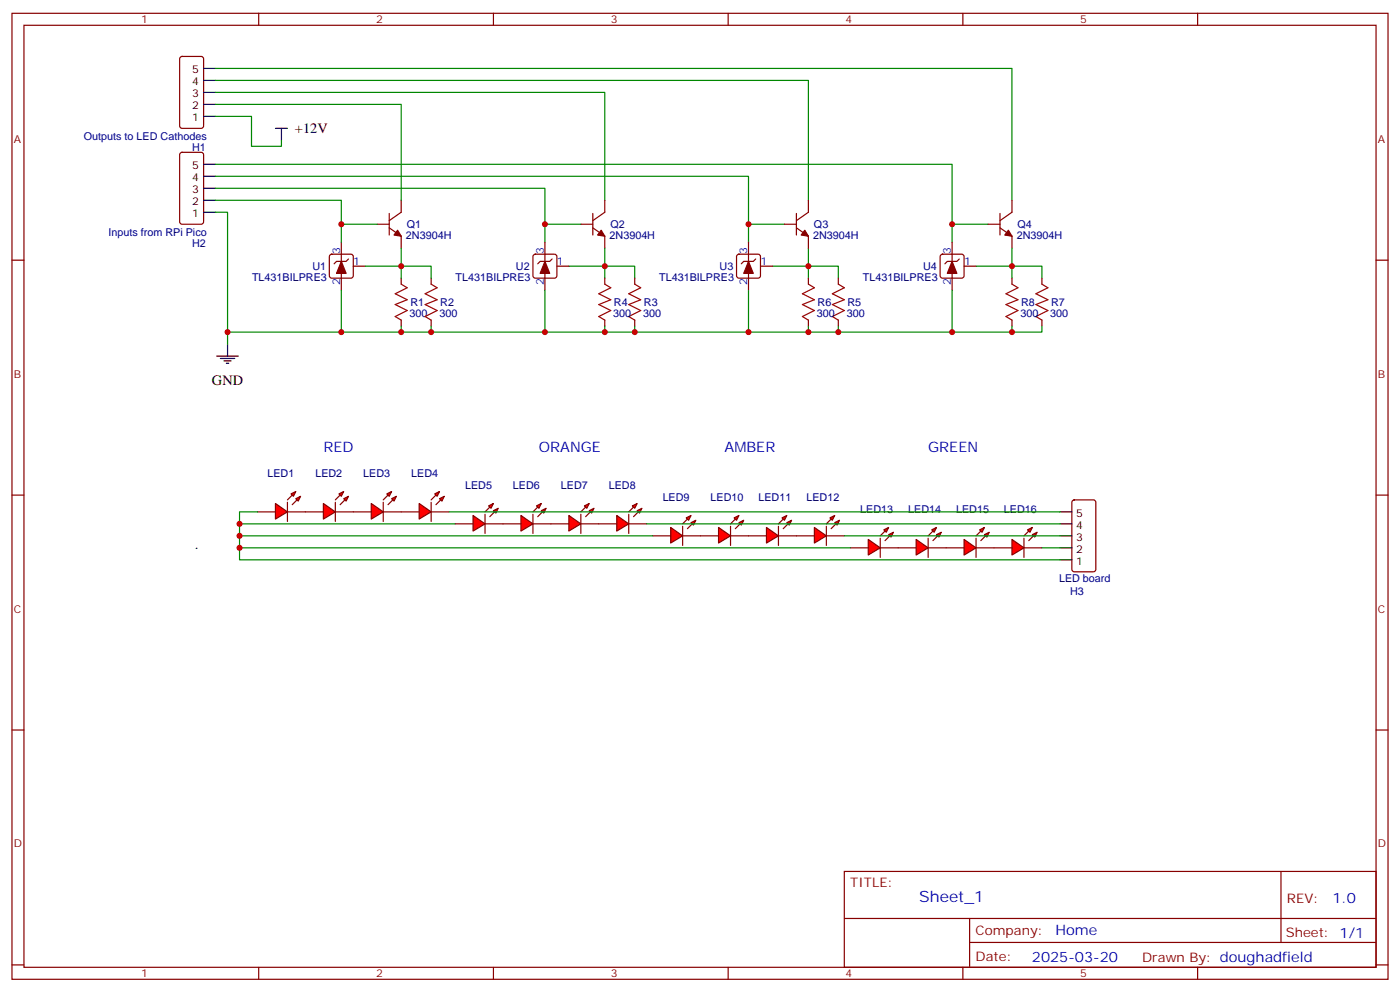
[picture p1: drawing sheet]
<svg xmlns="http://www.w3.org/2000/svg" width="412mm" height="292mm" viewBox="0 0 412 292" stroke-linecap="round" stroke-linejoin="round" font-family="sans-serif">
<g fill="none" stroke="#870000" stroke-width=".35">
<path d="M3.5 3.9h405.4v284.4h-405.4zM7.1 7.4h398.2v277.3h-398.2zM53.2 16.8l.4-.2h5.7l.6 .4 .1 20.1-.5 .6-5.9 .1-.6-.5-.1-20zM76.2 3.9v3.5M145.3 3.9v3.5M214.5 3.9v3.5M283.6 3.9v3.5M352.8 3.9v3.5M53.2 45l.4-.2h5.7l.6 .5 .1 20-.5 .6-5.9 .1-.6-.5-.1-20zM118.2 58.9v3.6l-3.5 2.4M178.2 58.9v3.6l-3.6 2.4M238.1 58.9v3.6l-3.5 2.4"/>
<path d="M298.1 58.9v3.6l-3.5 2.4M3.5 76.6h3.6M97.2 75l.5-.2h5.7l.5 .2 .2 .5v5.7l-.3 .5-.4 .2h-5.7l-.5-.3-.2-.4v-5.7zM100.5 71.3v14.1M102.7 76.2l-.7 .7h-2.9l-.7 .7M104.1 78.4h3.5M111.1 66h3.6M114.7 67.1l3.5 2.4v3.6M114.7 62.8v6.4M157.2 75l.5-.2h5.6l.5 .2 .2 .5v5.7l-.2 .5-.5 .2h-5.6l-.5-.3-.2-.4v-5.7zM160.5 71.3v14.1M162.6 76.2l-.7 .7h-2.8l-.7 .7"/>
<path d="M164 78.4h3.6M171.1 66h3.5M174.6 67.1l3.6 2.4v3.6M174.6 62.8v6.4M217.2 75l.5-.2h5.6l.5 .2 .2 .5v5.7l-.2 .5-.5 .2h-5.6l-.5-.3-.2-.4v-5.7zM220.5 71.3v14.1M222.6 76.2l-.7 .7h-2.8l-.7 .7M224 78.4h3.5M231.1 66h3.5M234.6 67.1l3.5 2.4v3.6M234.6 62.8v6.4M277.2 75l.4-.2h5.7l.5 .2 .2 .5v5.7l-.2 .5-.5 .2h-5.7l-.5-.3-.2-.4v-5.7z"/>
<path d="M280.5 71.3v14.1M282.6 76.2l-.7 .7h-2.9l-.7 .7M284 78.4h3.5M291 66h3.6M294.6 67.1l3.5 2.4v3.6M294.6 62.8v6.4M405.3 76.6h3.6M118.2 81.9v1.7M118.2 94.2v1.8M127 81.9v1.7M127 94.2v1.8M178.2 81.9v1.7"/>
<path d="M178.2 94.2v1.8M187 81.9v1.7M187 94.2v1.8M238.1 81.9v1.7M238.1 94.2v1.8M246.9 81.9v1.7M246.9 94.2v1.8M298.1 81.9v1.7M298.1 94.2v1.8M306.9 81.9v1.7M306.9 94.2v1.8M3.5 145.7h3.6"/>
<path d="M316 147.4l.4-.3h5.7l.6 .5 .1 20-.5 .7h-5.9l-.6-.5-.1-20zM405.3 145.7h3.6M3.5 214.9h3.6M405.3 214.9h3.6M248.7 256.5h156.6v28.2h-156.6zM377.3 256.5v20.9M248.7 270.4h156.5M285.6 277.4h119.6M285.6 270.4v14.1M3.5 284h3.6M76.2 284.7v3.6M145.3 284.7v3.6"/>
<path d="M214.5 284.7v3.6M283.6 284.7v3.6M352.8 284.7v3.6M405.3 284h3.6"/>
</g>
<g fill="#870000" stroke="#870000" stroke-width=".35">
<path d="M100.5 76.9l1.5 3.6h-2.9z"/>
<path d="M117.1 67.8l1.1 1.7-2.1-.3z"/>
<path d="M177.1 67.8l1.1 1.7-2.2-.3z"/>
<path d="M160.5 76.9l1.4 3.6h-2.8z"/>
<path d="M237.1 67.8l1 1.7-2.1-.3z"/>
<path d="M220.5 76.9l1.4 3.6h-2.8z"/>
<path d="M297 67.8l1.1 1.7-2.1-.3z"/>
<path d="M280.5 76.9l1.4 3.6h-2.9z"/>
</g>
<path d="M118.2 83.6l1.7 1.1-3.5 1.8 3.5 1.7-3.5 1.4 3.5 1.8-3.5 1.8 1.8 1M127 83.6l1.8 1.1-3.6 1.8 3.6 1.7-3.6 1.4 3.6 1.8-3.6 1.8 1.8 1M178.2 83.6l1.7 1.1-3.5 1.8 3.5 1.7-3.5 1.4 3.5 1.8-3.5 1.8 1.8 1M187 83.6l1.7 1.1-3.5 1.8 3.5 1.7-3.5 1.4 3.5 1.8-3.5 1.8 1.8 1M238.1 83.6l1.8 1.1-3.5 1.8 3.5 1.7-3.5 1.4 3.5 1.8-3.5 1.8 1.7 1M246.9 83.6l1.8 1.1-3.5 1.8 3.5 1.7-3.5 1.4 3.5 1.8-3.5 1.8 1.7 1M298.1 83.6l1.8 1.1-3.6 1.8 3.6 1.7-3.6 1.4 3.6 1.8-3.6 1.8 1.8 1M306.9 83.6l1.8 1.1-3.5 1.8 3.5 1.7-3.5 1.4 3.5 1.8-3.5 1.8 1.7 1" fill="none" stroke="#a10000" stroke-width=".35"/>
<g fill="none" stroke="#000" stroke-width=".35">
<path d="M60 34.3h3.5M60 30.7h3.5M60 27.2h3.5M60 23.7h3.5M60 20.1h3.5M60 58.9h3.5M60 55.4h3.5M60 51.9h3.5M60 48.4h3.5M60 62.5h3.5M63.9 104.8h6.3M64.9 105.5h4.2"/>
<path d="M66 106.2h2.1M66.7 106.9h.7M67 101.3v3.5M312.2 157.7h3.5M312.2 154.2h3.5M312.2 150.7h3.5M312.2 164.8h3.5M312.2 161.3h3.5"/>
</g>
<g fill="none" stroke="#008700" stroke-width=".35">
<path d="M63.5 30.7h54.7v28.2M63.5 27.2h114.7v31.7M63.5 23.7h174.6v35.2M63.5 20.1h234.6v38.8M63.5 58.9h37v7.1M63.5 55.4h97v10.6M63.5 51.9h157v14.1M63.5 48.4h217v17.6M63.5 62.5h3.5v38.8M107.6 78.4h19.4v3.5M111.1 66h-10.6v5.3M118.2 73.1v8.8"/>
<path d="M167.6 78.4h19.4v3.5M171.1 66h-10.6v5.3M178.2 73.1v8.8M227.5 78.4h19.4v3.5M231.1 66h-10.6v5.3M238.1 73.1v8.8M287.5 78.4h19.4v3.5M291 66h-10.5v5.3M298.1 73.1v8.8M100.5 85.4v12.4M118.2 96v1.8M127 96v1.8h-60"/>
<path d="M160.5 85.4v12.4M178.2 96v1.8M187 96v1.8h-60M220.5 85.4v12.4M238.1 96v1.8M246.9 96v1.8h-59.9M280.5 85.4v12.4M298.1 96v1.8M306.9 96v1.8h-60"/>
</g>
<g fill="#f00" stroke="#870000" stroke-width=".35">
<path d="M81.1 148.2l3.6 2.5-3.6 2.1z"/>
<path d="M84.7 147.8v5.7z"/>
</g>
<g fill="#870000" stroke="#870000" stroke-width=".35">
<path d="M86.1 145.7l-1.4 1.4z"/>
<path d="M86.1 148.6l1.4-1.5z"/>
</g>
<g fill="#f00" stroke="#870000" stroke-width=".35">
<path d="M85.7 145.4l1.4-.7-.7 1.4z"/>
<path d="M87.1 146.8l1.4-.7-.7 1.4z"/>
</g>
<path d="M75.8 150.7h5.3M84.7 150.7h5.3" fill="none" stroke="#870000" stroke-width=".35"/>
<g fill="#f00" stroke="#870000" stroke-width=".35">
<path d="M95.2 148.2l3.6 2.5-3.6 2.1z"/>
<path d="M98.8 147.8v5.7z"/>
</g>
<g fill="#870000" stroke="#870000" stroke-width=".35">
<path d="M98.8 147.1l1.4-1.4z"/>
<path d="M100.2 148.6l1.4-1.5z"/>
</g>
<g fill="#f00" stroke="#870000" stroke-width=".35">
<path d="M99.8 145.4l1.4-.7-.7 1.4z"/>
<path d="M101.2 146.8l1.5-.7-.7 1.4z"/>
</g>
<path d="M90 150.7h5.2M98.8 150.7h5.3" fill="none" stroke="#870000" stroke-width=".35"/>
<g fill="#f00" stroke="#870000" stroke-width=".35">
<path d="M109.4 148.2l3.5 2.5-3.5 2.1z"/>
<path d="M112.9 147.8v5.7z"/>
</g>
<g fill="#870000" stroke="#870000" stroke-width=".35">
<path d="M112.9 147.1l1.4-1.4z"/>
<path d="M114.3 148.6l1.4-1.5z"/>
</g>
<g fill="#f00" stroke="#870000" stroke-width=".35">
<path d="M113.9 145.4l1.5-.7-.7 1.4z"/>
<path d="M115.4 146.8l1.4-.7-.7 1.4z"/>
</g>
<path d="M104.1 150.7h5.3M112.9 150.7h5.3" fill="none" stroke="#870000" stroke-width=".35"/>
<g fill="#f00" stroke="#870000" stroke-width=".35">
<path d="M123.5 148.2l3.5 2.5-3.5 2.1z"/>
<path d="M127 147.8v5.7z"/>
</g>
<g fill="#870000" stroke="#870000" stroke-width=".35">
<path d="M128.4 145.7l-1.4 1.4z"/>
<path d="M128.4 148.6l1.4-1.5z"/>
</g>
<g fill="#f00" stroke="#870000" stroke-width=".35">
<path d="M128.1 145.4l1.4-.7-.7 1.4z"/>
<path d="M129.5 146.8l1.4-.7-.7 1.4z"/>
</g>
<path d="M118.2 150.7h5.3M127 150.7h5.3" fill="none" stroke="#870000" stroke-width=".35"/>
<g fill="#f00" stroke="#870000" stroke-width=".35">
<path d="M139.3 151.7l3.6 2.5-3.6 2.1z"/>
<path d="M142.9 151.4v5.6z"/>
</g>
<g fill="#870000" stroke="#870000" stroke-width=".35">
<path d="M142.9 150.7l1.4-1.4z"/>
<path d="M144.3 152.1l1.4-1.4z"/>
</g>
<g fill="#f00" stroke="#870000" stroke-width=".35">
<path d="M143.9 148.9l1.4-.7-.7 1.4z"/>
<path d="M145.3 150.3l1.5-.7-.8 1.4z"/>
</g>
<path d="M134.1 154.2h5.2M142.9 154.2h5.3" fill="none" stroke="#870000" stroke-width=".35"/>
<g fill="#f00" stroke="#870000" stroke-width=".35">
<path d="M153.5 151.7l3.5 2.5-3.5 2.1z"/>
<path d="M157 151.4v5.6z"/>
</g>
<g fill="#870000" stroke="#870000" stroke-width=".35">
<path d="M157 150.7l1.4-1.4z"/>
<path d="M158.4 152.1l1.4-1.4z"/>
</g>
<g fill="#f00" stroke="#870000" stroke-width=".35">
<path d="M158 148.9l1.5-.7-.8 1.4z"/>
<path d="M159.5 150.3l1.4-.7-.7 1.4z"/>
</g>
<path d="M148.2 154.2h5.3M157 154.2h5.3" fill="none" stroke="#870000" stroke-width=".35"/>
<g fill="#f00" stroke="#870000" stroke-width=".35">
<path d="M167.6 151.7l3.5 2.5-3.5 2.1z"/>
<path d="M171.1 151.4v5.6z"/>
</g>
<g fill="#870000" stroke="#870000" stroke-width=".35">
<path d="M171.1 150.7l1.4-1.4z"/>
<path d="M172.5 152.1l1.4-1.4z"/>
</g>
<g fill="#f00" stroke="#870000" stroke-width=".35">
<path d="M172.2 148.9l1.4-.7-.7 1.4z"/>
<path d="M173.6 150.3l1.4-.7-.7 1.4z"/>
</g>
<path d="M162.3 154.2h5.3M171.1 154.2h5.3" fill="none" stroke="#870000" stroke-width=".35"/>
<g fill="#f00" stroke="#870000" stroke-width=".35">
<path d="M181.7 151.7l3.5 2.5-3.5 2.1z"/>
<path d="M185.2 151.4v5.6z"/>
</g>
<g fill="#870000" stroke="#870000" stroke-width=".35">
<path d="M185.2 150.7l1.4-1.4z"/>
<path d="M186.6 152.1l1.4-1.4z"/>
</g>
<g fill="#f00" stroke="#870000" stroke-width=".35">
<path d="M186.3 148.9l1.4-.7-.7 1.4z"/>
<path d="M187.7 150.3l1.4-.7-.7 1.4z"/>
</g>
<path d="M176.4 154.2h5.3M185.2 154.2h5.3" fill="none" stroke="#870000" stroke-width=".35"/>
<g fill="#f00" stroke="#870000" stroke-width=".35">
<path d="M197.6 155.3l3.5 2.4-3.5 2.1z"/>
<path d="M201.1 154.9v5.6z"/>
</g>
<g fill="#870000" stroke="#870000" stroke-width=".35">
<path d="M201.1 154.2l1.4-1.4z"/>
<path d="M203.9 154.2l-1.4 1.4z"/>
</g>
<g fill="#f00" stroke="#870000" stroke-width=".35">
<path d="M202.1 152.4l1.5-.7-.8 1.4z"/>
<path d="M203.6 153.8l1.4-.7-.7 1.5z"/>
</g>
<path d="M192.3 157.7h5.3M201.1 157.7h5.3" fill="none" stroke="#870000" stroke-width=".35"/>
<g fill="#f00" stroke="#870000" stroke-width=".35">
<path d="M211.7 155.3l3.5 2.4-3.5 2.1z"/>
<path d="M215.2 154.9v5.6z"/>
</g>
<g fill="#870000" stroke="#870000" stroke-width=".35">
<path d="M215.2 154.2l1.4-1.4z"/>
<path d="M216.6 155.6l1.4-1.4z"/>
</g>
<g fill="#f00" stroke="#870000" stroke-width=".35">
<path d="M216.3 152.4l1.4-.7-.7 1.4z"/>
<path d="M217.7 153.8l1.4-.7-.7 1.5z"/>
</g>
<path d="M206.4 157.7h5.3M215.2 157.7h5.3" fill="none" stroke="#870000" stroke-width=".35"/>
<g fill="#f00" stroke="#870000" stroke-width=".35">
<path d="M225.8 155.3l3.5 2.4-3.5 2.1z"/>
<path d="M229.3 154.9v5.6z"/>
</g>
<g fill="#870000" stroke="#870000" stroke-width=".35">
<path d="M229.3 154.2l1.4-1.4z"/>
<path d="M230.7 155.6l1.4-1.4z"/>
</g>
<g fill="#f00" stroke="#870000" stroke-width=".35">
<path d="M230.4 152.4l1.4-.7-.7 1.4z"/>
<path d="M231.8 153.8l1.4-.7-.7 1.5z"/>
</g>
<path d="M220.5 157.7h5.3M229.3 157.7h5.3" fill="none" stroke="#870000" stroke-width=".35"/>
<g fill="#f00" stroke="#870000" stroke-width=".35">
<path d="M239.9 155.3l3.5 2.4-3.5 2.1z"/>
<path d="M243.4 154.9v5.6z"/>
</g>
<g fill="#870000" stroke="#870000" stroke-width=".35">
<path d="M243.4 154.2l1.4-1.4z"/>
<path d="M244.8 155.6l1.4-1.4z"/>
</g>
<g fill="#f00" stroke="#870000" stroke-width=".35">
<path d="M244.5 152.4l1.4-.7-.7 1.4z"/>
<path d="M245.9 153.8l1.4-.7-.7 1.5z"/>
</g>
<path d="M234.6 157.7h5.3M243.4 157.7h5.3" fill="none" stroke="#870000" stroke-width=".35"/>
<g fill="#f00" stroke="#870000" stroke-width=".35">
<path d="M255.8 158.8l3.5 2.5-3.5 2.1z"/>
<path d="M259.3 158.4v5.7z"/>
</g>
<g fill="#870000" stroke="#870000" stroke-width=".35">
<path d="M259.3 157.7l1.4-1.4z"/>
<path d="M260.7 159.1l1.4-1.4z"/>
</g>
<g fill="#f00" stroke="#870000" stroke-width=".35">
<path d="M260.3 156l1.5-.7-.7 1.4z"/>
<path d="M261.8 157.4l1.4-.7-.7 1.4z"/>
</g>
<path d="M250.5 161.3h5.3M259.3 161.3h5.3" fill="none" stroke="#870000" stroke-width=".35"/>
<g fill="#f00" stroke="#870000" stroke-width=".35">
<path d="M269.9 158.8l3.5 2.5-3.5 2.1z"/>
<path d="M273.4 158.4v5.7z"/>
</g>
<g fill="#870000" stroke="#870000" stroke-width=".35">
<path d="M273.4 157.7l1.4-1.4z"/>
<path d="M276.2 157.7l-1.4 1.4z"/>
</g>
<g fill="#f00" stroke="#870000" stroke-width=".35">
<path d="M274.5 156l1.4-.7-.7 1.4z"/>
<path d="M275.9 157.4l1.4-.7-.7 1.4z"/>
</g>
<path d="M264.6 161.3h5.3M273.4 161.3h5.3" fill="none" stroke="#870000" stroke-width=".35"/>
<g fill="#f00" stroke="#870000" stroke-width=".35">
<path d="M284 158.8l3.5 2.5-3.5 2.1z"/>
<path d="M287.5 158.4v5.7z"/>
</g>
<g fill="#870000" stroke="#870000" stroke-width=".35">
<path d="M287.5 157.7l1.4-1.4z"/>
<path d="M288.9 159.1l1.4-1.4z"/>
</g>
<g fill="#f00" stroke="#870000" stroke-width=".35">
<path d="M288.6 156l1.4-.7-.7 1.4z"/>
<path d="M290 157.4l1.4-.7-.7 1.4z"/>
</g>
<path d="M278.7 161.3h5.3M287.5 161.3h5.3" fill="none" stroke="#870000" stroke-width=".35"/>
<g fill="#f00" stroke="#870000" stroke-width=".35">
<path d="M298.1 158.8l3.5 2.5-3.5 2.1z"/>
<path d="M301.6 158.4v5.7z"/>
</g>
<g fill="#870000" stroke="#870000" stroke-width=".35">
<path d="M301.6 157.7l1.4-1.4z"/>
<path d="M303 159.1l1.4-1.4z"/>
</g>
<g fill="#f00" stroke="#870000" stroke-width=".35">
<path d="M302.7 156l1.4-.7-.7 1.4z"/>
<path d="M304.1 157.4l1.4-.7-.7 1.4z"/>
</g>
<path d="M292.8 161.3h5.3M301.6 161.3h5.3" fill="none" stroke="#870000" stroke-width=".35"/>
<path d="M81.1 37.8h3.6M82.9 37.8v3.5M57.8 161.4h.2" fill="none" stroke="#000" stroke-width=".35"/>
<path d="M63.5 34.3h10.6v8.8h8.8v-1.8M70.6 154.2h63.5M70.6 157.7h121.7M75.8 150.7h-5.2v14.1h241.6M132.3 150.7h179.9M190.5 154.2h121.7M248.7 157.7h63.5M70.6 161.3h179.9M306.9 161.3h5.3" fill="none" stroke="#008700" stroke-width=".35"/>
<g fill="#c00">
<circle cx="118.2" cy="78.4" r=".88"/>
<circle cx="100.5" cy="66" r=".88"/>
<circle cx="67" cy="97.8" r=".88"/>
<circle cx="118.2" cy="97.8" r=".88"/>
<circle cx="100.5" cy="97.8" r=".88"/>
<circle cx="160.5" cy="97.8" r=".88"/>
<circle cx="178.2" cy="97.8" r=".88"/>
<circle cx="160.5" cy="66" r=".88"/>
<circle cx="178.2" cy="78.4" r=".88"/>
<circle cx="127" cy="97.8" r=".88"/>
<circle cx="220.5" cy="97.8" r=".88"/>
<circle cx="238.1" cy="97.8" r=".88"/>
<circle cx="220.5" cy="66" r=".88"/>
<circle cx="238.1" cy="78.4" r=".88"/>
<circle cx="187" cy="97.8" r=".88"/>
<circle cx="280.5" cy="97.8" r=".88"/>
<circle cx="298.1" cy="97.8" r=".88"/>
<circle cx="280.5" cy="66" r=".88"/>
<circle cx="298.1" cy="78.4" r=".88"/>
<circle cx="246.9" cy="97.8" r=".88"/>
<circle cx="70.6" cy="161.3" r=".88"/>
<circle cx="70.6" cy="157.7" r=".88"/>
<circle cx="70.6" cy="154.2" r=".88"/>
</g>
<text font-size="4.6" fill="#00f" x="270.8" y="265.5">Sheet_1</text>
<g font-size="4.2">
<text x="86.9" y="39.2">+12V</text>
<text x="62.4" y="113.3">GND</text>
</g>
<g font-size="4.2" fill="#00f">
<text x="95.2" y="133">RED</text>
<text x="158.7" y="133">ORANGE</text>
<text x="213.4" y="133">AMBER</text>
<text x="273.4" y="133">GREEN</text>
<text x="392.5" y="265.8">1.0</text>
<text x="310.9" y="275.3">Home</text>
<text x="304" y="283.1">2025-03-20</text>
</g>
<g font-size="3.9" fill="#800">
<text x="250.5" y="261.1">TITLE:</text>
<text x="379.1" y="265.8">REV:</text>
<text x="287.4" y="275.3">Company:</text>
<text x="378.7" y="275.9">Sheet: 1/1</text>
<text x="287.4" y="283">Date:</text>
<text x="336.4" y="283.1">Drawn By: doughadfield</text>
</g>
<g font-size="3.2" fill="#800">
<text x="41.6" y="6.9">1</text>
<text x="110.8" y="6.9">2</text>
<text x="179.9" y="6.9">3</text>
<text x="249.1" y="6.9">4</text>
<text x="318.2" y="6.9">5</text>
<text x="4.1" y="42">A</text>
<text x="405.9" y="42">A</text>
<text x="4.1" y="111.2">B</text>
<text x="405.9" y="111.2">B</text>
<text x="4.1" y="180.3">C</text>
<text x="405.9" y="180.3">C</text>
<text x="4.1" y="249.4">D</text>
<text x="405.9" y="249.4">D</text>
<text x="41.6" y="287.7">1</text>
<text x="110.8" y="287.7">2</text>
<text x="179.9" y="287.7">3</text>
<text x="249.1" y="287.7">4</text>
<text x="318.2" y="287.7">5</text>
</g>
<g font-size="3.2">
<text x="56.7" y="21.6">5</text>
<text x="56.7" y="28.6">3</text>
<text x="56.7" y="25.1">4</text>
<text x="56.7" y="35.7">1</text>
<text x="56.7" y="32.1">2</text>
<text x="56.7" y="53.3">4</text>
<text x="56.7" y="49.8">5</text>
<text x="56.7" y="56.8">3</text>
<text x="56.7" y="63.9">1</text>
<text x="56.7" y="60.4">2</text>
<text x="317" y="155.6">4</text>
<text x="317" y="152.1">5</text>
<text x="317" y="159.1">3</text>
<text x="317" y="166.2">1</text>
<text x="317" y="162.7">2</text>
</g>
<g font-size="3.2" fill="#000080">
<text x="24.7" y="41.3">Outputs to LED Cathodes</text>
<text x="56.6" y="44.5">H1</text>
<text x="32" y="69.5">Inputs from RPi Pico</text>
<text x="119.6" y="70.4">2N3904H</text>
<text x="119.8" y="67.2">Q1</text>
<text x="179.6" y="70.4">2N3904H</text>
<text x="179.8" y="67.2">Q2</text>
<text x="239.5" y="70.4">2N3904H</text>
<text x="239.8" y="67.2">Q3</text>
<text x="299.5" y="70.4">2N3904H</text>
<text x="299.7" y="67.2">Q4</text>
<text x="56.6" y="72.7">H2</text>
<text x="74.2" y="82.7">TL431BILPRE3</text>
<text x="92" y="79.5">U1</text>
<text x="134.2" y="82.7">TL431BILPRE3</text>
<text x="152" y="79.5">U2</text>
<text x="194.2" y="82.7">TL431BILPRE3</text>
<text x="212" y="79.5">U3</text>
<text x="254.2" y="82.7">TL431BILPRE3</text>
<text x="271.9" y="79.5">U4</text>
<text x="120.6" y="93.3">300</text>
<text x="120.9" y="90.1">R1</text>
<text x="129.5" y="93.3">300</text>
<text x="129.7" y="90.1">R2</text>
<text x="180.6" y="93.3">300</text>
<text x="180.9" y="90.1">R4</text>
<text x="189.4" y="93.3">300</text>
<text x="189.7" y="90.1">R3</text>
<text x="240.6" y="93.3">300</text>
<text x="240.8" y="90.1">R6</text>
<text x="249.4" y="93.3">300</text>
<text x="249.7" y="90.1">R5</text>
<text x="300.6" y="93.3">300</text>
<text x="300.8" y="90.1">R8</text>
<text x="309.4" y="93.3">300</text>
<text x="309.6" y="90.1">R7</text>
<text x="78.8" y="140.4">LED1</text>
<text x="92.9" y="140.4">LED2</text>
<text x="107" y="140.4">LED3</text>
<text x="121.1" y="140.4">LED4</text>
<text x="137" y="144">LED5</text>
<text x="151.1" y="144">LED6</text>
<text x="165.2" y="144">LED7</text>
<text x="179.3" y="144">LED8</text>
<text x="195.2" y="147.5">LED9</text>
<text x="209.3" y="147.5">LED10</text>
<text x="223.4" y="147.5">LED11</text>
<text x="237.5" y="147.5">LED12</text>
<text x="253.4" y="151">LED13</text>
<text x="267.5" y="151">LED14</text>
<text x="281.6" y="151">LED15</text>
<text x="295.7" y="151">LED16</text>
<text x="312" y="171.2">LED board</text>
<text x="315.2" y="175">H3</text>
</g>
<g font-size="3.2" fill="#00f">
<text x="100.2" y="74.8" transform="rotate(-90 100.2 74.8)">3</text>
<text x="104.1" y="78">1</text>
<text x="160.2" y="74.8" transform="rotate(-90 160.2 74.8)">3</text>
<text x="164" y="78">1</text>
<text x="220.1" y="74.8" transform="rotate(-90 220.1 74.8)">3</text>
<text x="224" y="78">1</text>
<text x="280.1" y="74.8" transform="rotate(-90 280.1 74.8)">3</text>
<text x="284" y="78">1</text>
<text x="100.2" y="83.9" transform="rotate(-90 100.2 83.9)">2</text>
<text x="160.2" y="83.9" transform="rotate(-90 160.2 83.9)">2</text>
<text x="220.1" y="83.9" transform="rotate(-90 220.1 83.9)">2</text>
<text x="280.1" y="83.9" transform="rotate(-90 280.1 83.9)">2</text>
</g>
</svg>
